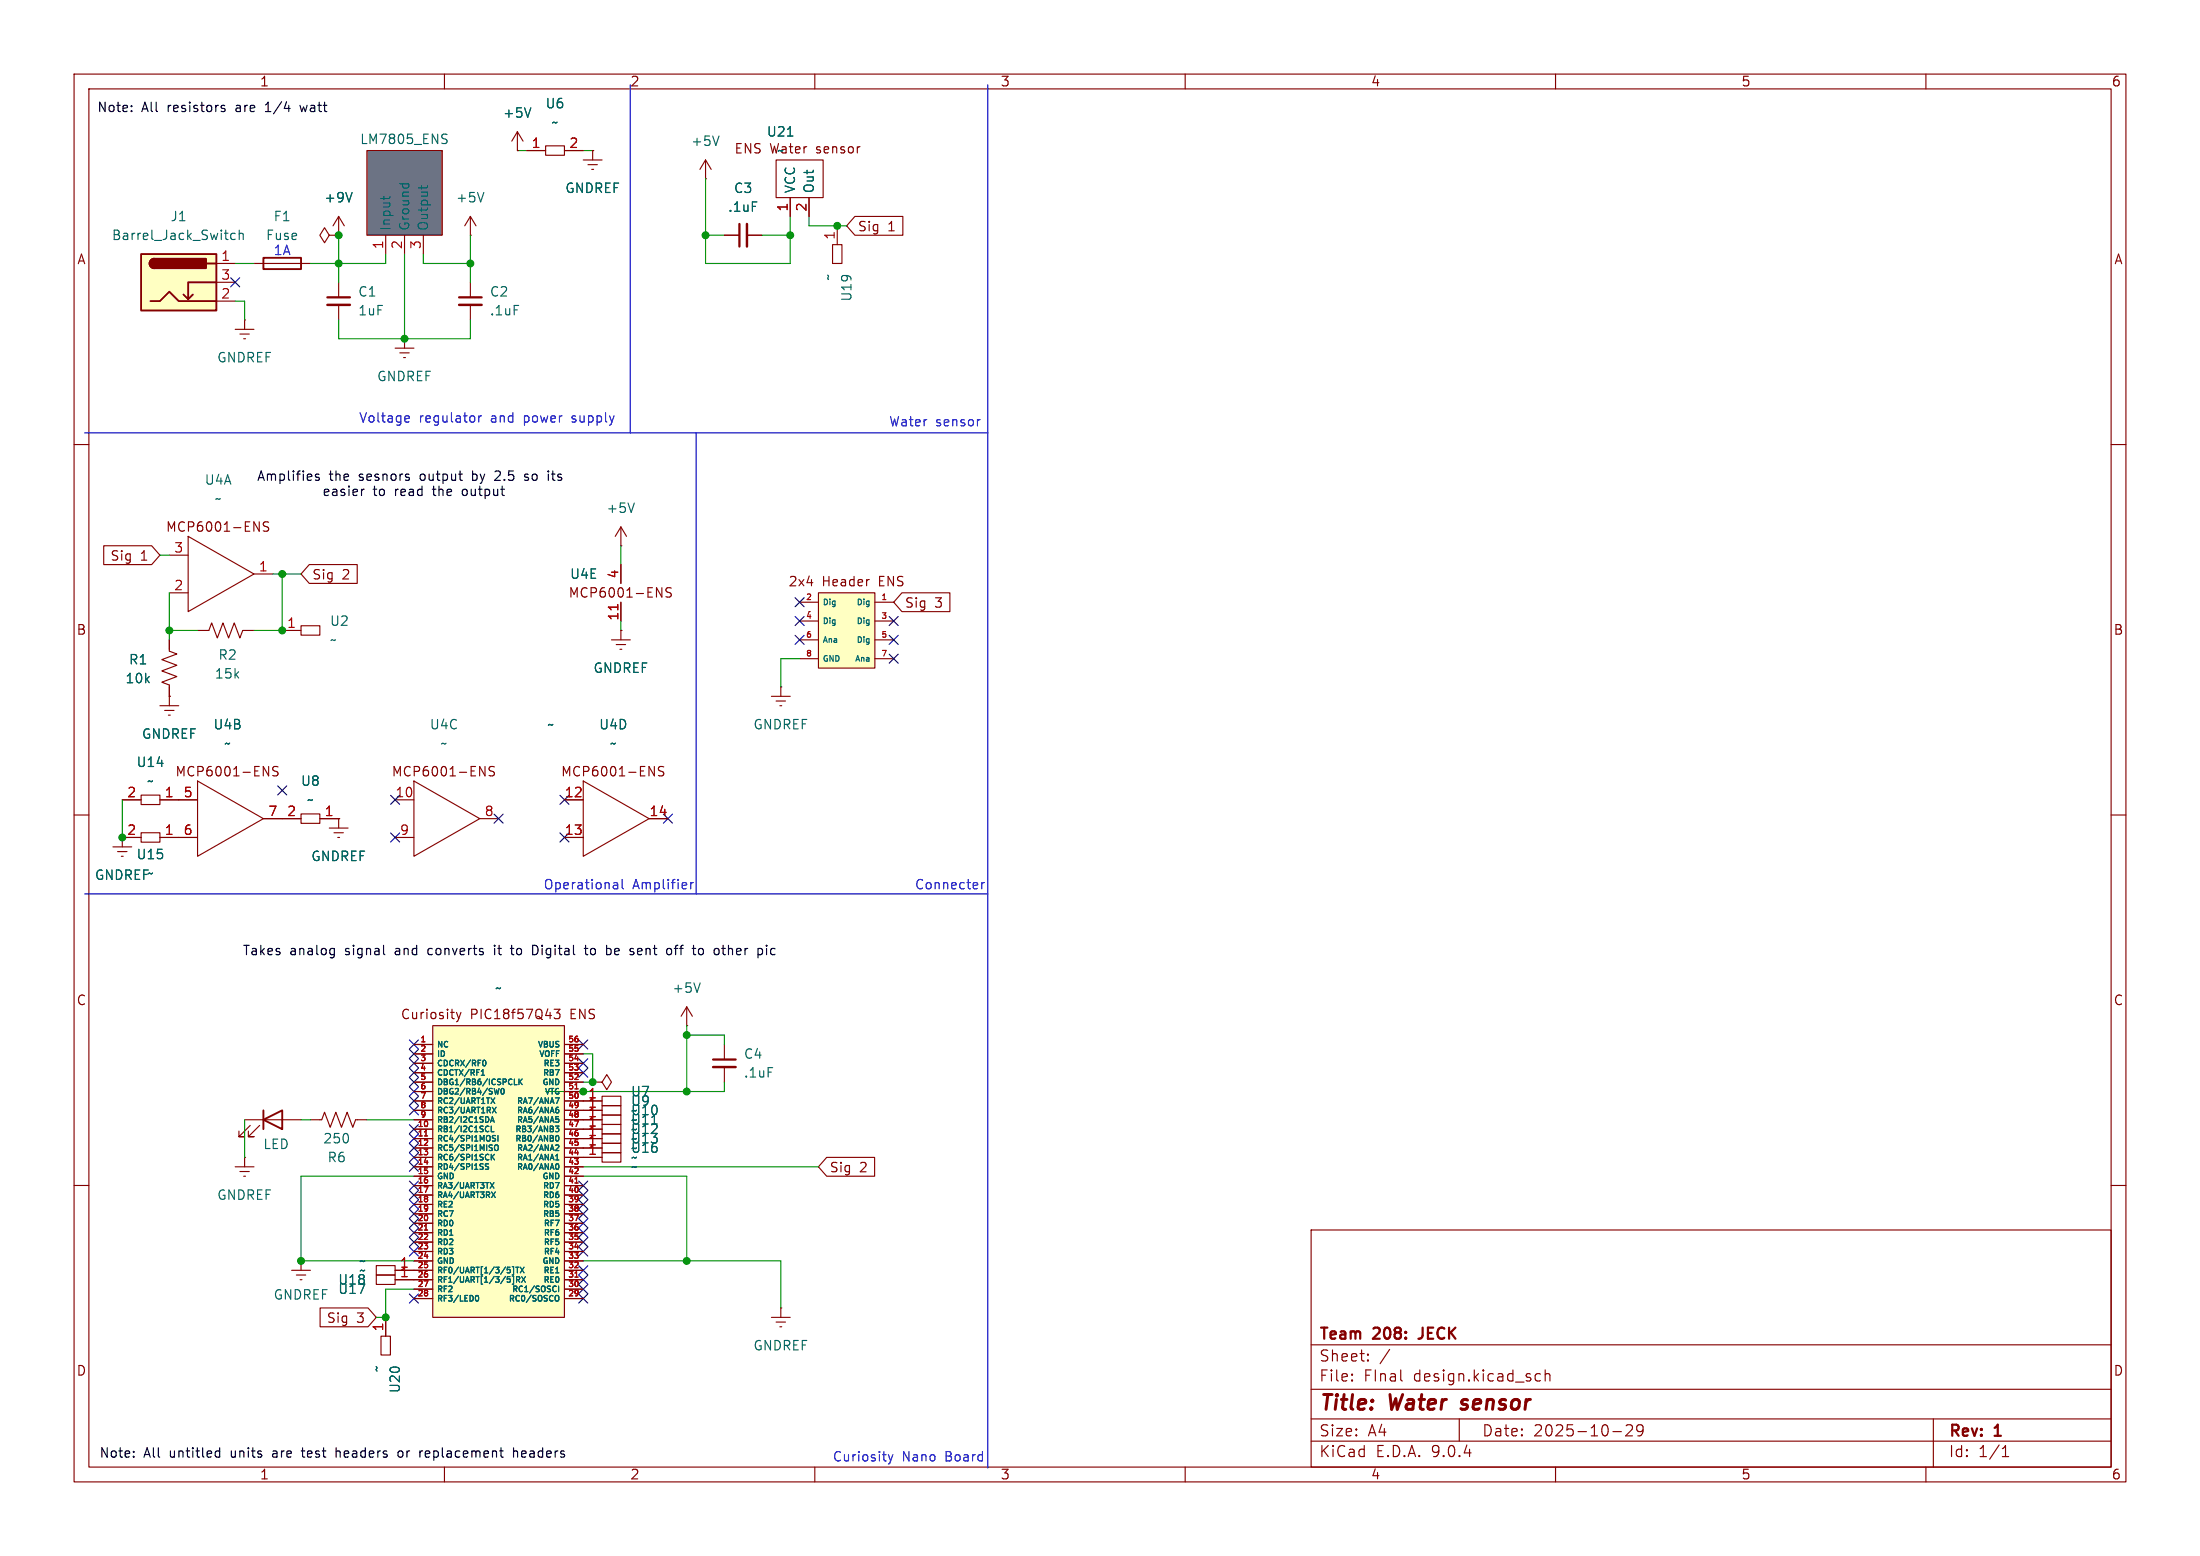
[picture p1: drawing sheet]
<svg xmlns="http://www.w3.org/2000/svg" width="297mm" height="210mm" viewBox="0 0 297 210" stroke-linecap="round" stroke-linejoin="round" font-family="sans-serif">
<g fill="none" stroke="#840000" stroke-width=".15">
<path d="M10 10h277v190h-277zM12 12h273v186h-273zM60 10v2M108.9 19.8l-.2 .1M110 10v2M115.7 19.8v.8M116.1 19.8l-.2 .1-.2 .1M160 10v2M210 10v2M260 10v2M34.3 35.6h7.6M95.2 24.1h.1"/>
<path d="M95.2 21.6l-.7 1.3M95.2 21.6l.8 1.3M95.2 21.6v2.5M97.8 31.8h2M100.8 31.8h2.1M104.8 21.6h6.3v5.1h-6.3zM106.7 26.7v2.5M109.2 26.7v2.5M112.4 33h1.3v2.6h-1.3zM113 30.5v2.5M10 60h2M22.9 74.9h2.5"/>
<path d="M25.4 72.4l8.9 5.1-8.9 5.1zM34.3 70.4l.7 1.3v-1.3M34.3 77.5h2.5M36.3 70.5l-.5-.1-.2 .2v.3l.5 .3 .2 .3-.3 .2-.5-.1M83.8 73.7h.1M83.8 71.1l-.7 1.3M83.8 71.1l.8 1.3M83.8 71.1v2.6M83.8 76.2v2.5M88.6 79.3l.8 1.3v-1.3M90.6 79.4l-.5-.1-.1 .1v.4l.5 .2 .1 .3-.2 .3-.5-.1M285 60h2"/>
<path d="M21.6 95.3h2.5M22.2 95.9h1.3M22.7 96.5h.3M22.9 86.4v1.5l1 .4-2.1 .7 2.1 .8-2.1 .8 2.1 .7-2.1 .8 1.1 .4v2.8M22.9 94h.1M22.9 80h2.5M38.1 85.1h2.5M40.6 84.5h2.6v1.2h-2.6zM82.5 86.4h2.6M83.2 87h1.3M83.7 87.6h.2M83.8 85.1h.1"/>
<path d="M83.8 81.3v2.5M83.8 85.1v1.3M10 110h2M16.5 108h2.5M19 107.3h2.6v1.3h-2.6zM21.6 108h5.1M24.1 113h2.6M26.7 105.4l8.9 5.1-8.9 5.1zM35.5 103.4l.8 1.3v-1.3M35.6 110.5h5M37.5 103.5l-.4-.1-.2 .2v.3l.5 .3 .1 .3-.2 .2h-.5M40.6 109.9h2.6v1.2h-2.6z"/>
<path d="M43.2 110.5h2.5M53.3 108h2.6M53.3 113h2.6M55.9 105.4l8.9 5.1-8.9 5.1zM64.8 103.4l.7 1.3v-1.3M64.8 110.5h2.5M66.7 103.5l-.4-.1-.2 .2v.3l.5 .3 .1 .3-.2 .2h-.5M76.2 108h2.5M76.2 113h2.5M78.7 105.4l8.9 5.1-8.9 5.1zM87.6 103.4l.7 1.3v-1.3M87.6 110.5h2.6"/>
<path d="M89.6 103.5l-.5-.1-.2 .2v.3l.6 .3 .1 .3-.2 .2h-.5M285 110h2M92.7 138.4h.1M92.7 135.9l-.8 1.3M92.7 135.9l.8 1.3M92.7 135.9v2.5M31.7 157.5h2.6M32.4 158.1h1.3M32.9 158.8h.2M33 156.2h.1M33 156.2v1.3M41.9 151.1h1.5l.4-1 .8 2 .7-2 .8 2 .8-2 .7 2 .4-1h1.5"/>
<path d="M97.8 141v2M97.8 144v2.1M10 160h2M104.1 177.8h2.6M104.8 178.4h1.2M105.3 179.1h.2M105.4 176.5h.1M105.4 176.5v1.3M177 166h108v32h-108zM285 160h2M60 198v2M110 198v2"/>
<path d="M160 198v2M177 194.5h108M177 191.5h108M177 187.5h108M177 181.5h108M182.5 186.3h.1l-.1 .1M182.5 186.3v.1M182.5 185.5v.1M182.5 185.5h.1l-.1 .1M184.7 183.6v.1M184.7 183.6h-.1l.1 .1M184.7 182.8v.1"/>
<path d="M184.7 182.8h-.1l.1 .1M187.6 182.1l-1.3 2M197 191.5v3M207.4 186.3l.1 .1 .5-.1M207.4 185.5l.1-.1 .5 .1M208.6 185.5a.37 .37 0 0 1 .6 .1v.8M208.6 184.9v1.5M210 198v2M217.7 193.2h1.2M219.5 192.4l.2-.1 .5 .1a.41 .41 0 0 1 .1 .5l-.8 .9h.9M221.8 192.9l-.3 .3h-.3l-.2-.3v-.3l.1-.2 .4-.1 .2 .1a.99 .99 0 0 1-.3 1.4h-.3M260 198v2"/>
<path d="M261 191.5v6.5M270.3 196.6h.9M270.3 195.5l.4-.4v1.5"/>
</g>
<path d="M197.2 190.1l.2 .1M197.5 189l-.2 .3 .1 .1" fill="none" stroke="#840000" stroke-width=".4"/>
<path d="M99.8 30.2v3.1M96.3 143h3M191.5 180.7h.1" fill="none" stroke="#840000" stroke-width=".3"/>
<path d="M97.1 18.4l-.5 1.2M106.3 18.4h.7M85.6 67.9l-.4 1.3M94.5 132.7l-.4 1.2" fill="none" stroke="#006464" stroke-width=".15"/>
<path d="M100.8 30.2v3.1M96.3 144h3" fill="none" stroke="#840000" stroke-width=".33"/>
<path d="M83.4 81.6v.7" fill="none" stroke="#a90000" stroke-width=".15"/>
<path d="M35.6 34.8h5v1.5h-5z" fill="none" stroke="#840000" stroke-width=".25"/>
<path d="M58.4 138.4h17.8v39.4h-17.8z" fill="#ffffc2"/>
<g fill="none" stroke="#840000" stroke-width=".15">
<path d="M44.4 31.8l-.6-1.1-.6 1.1 .6 1 .6-1h1.3M45.7 31.8h.1M31.7 44.5h2.6M32.4 45.1h1.3M32.9 45.7h.2M33 43.2h.1M33 43.2v1.3M26.7 85.1h1.5l.4-1 .7 2 .8-2 .8 2 .7-2 .8 2 .4-1h1.5M104.1 94h2.6M104.8 94.6h1.2M105.3 95.3h.2M105.4 92.7h.1"/>
<path d="M105.4 92.7v1.3M58.4 138.4h17.8v39.4h-17.8zM61.6 136.6l.3 .9M61.9 137.5l-.1 .3-.2 .1M62.2 136.6l-.3 .9M74.8 136.2h.8l-.4 .5 .3 .1v.6l-.1 .1h-.4l-.2-.1M55.9 141h2.5M55.9 142.2h2.5M55.9 143.5h2.5M55.9 144.8h2.5M55.9 146.1h2.5M55.9 147.3h2.5"/>
<path d="M55.9 148.6h2.5M55.9 149.9h2.5M55.9 151.1h2.5M55.9 152.4h2.5M55.9 153.7h2.5M55.9 154.9h2.5M55.9 156.2h2.5M55.9 157.5h2.5M55.9 158.8h2.5M76.2 141h2.5M76.2 142.2h2.5M76.2 143.5h2.5"/>
<path d="M76.2 144.8h2.5M76.2 146.1h2.5M76.2 147.3h2.5M76.2 148.6h5.1M76.2 149.9h5.1M76.2 151.1h5.1M76.2 152.4h5.1M76.2 153.7h5.1M76.2 154.9h5.1M76.2 156.2h5.1M76.2 157.5h2.5M76.2 158.8h2.5"/>
<path d="M80 146.1h1.3l.6-1.1 .6 1.1-.6 1-.6-1M80 146.1h.1M81.3 151.8h2.5v1.2h-2.5zM81.3 154.3h2.5v1.3h-2.5zM81.3 153h2.5v1.3h-2.5zM81.3 155.6h2.5v1.2h-2.5zM81.3 150.5h2.5v1.3h-2.5zM81.3 149.2h2.5v1.3h-2.5zM81.3 148h2.5v1.2h-2.5zM52.1 177.8v2.5M55.9 160h2.5M55.9 161.3h2.5"/>
<path d="M55.9 162.6h2.5M55.9 163.8h2.5M55.9 165.1h2.5M55.9 166.4h2.5M55.9 167.6h2.5M55.9 168.9h2.5M55.9 170.2h2.5M55.9 171.5h2.5M55.9 172.7h2.5M55.9 174h2.5M55.9 175.3h2.5M76.2 160h2.5"/>
<path d="M76.2 161.3h2.5M76.2 162.6h2.5M76.2 163.8h2.5M76.2 165.1h2.5M76.2 166.4h2.5M76.2 167.6h2.5M76.2 168.9h2.5M76.2 170.2h2.5M76.2 171.5h2.5M76.2 172.7h2.5M76.2 174h2.5M76.2 175.3h2.5"/>
<path d="M51.4 180.3h1.3v2.6h-1.3z"/>
</g>
<g fill="none" stroke="#006464" stroke-width=".15">
<path d="M65 145.1h.4M65.1 144.5l-.1 .1M65.2 144.4v.7M65.3 143.1a.41 .41 0 0 1 .3 .4 .41 .41 0 0 1-.3 .4v-.1M65.5 157.2l.1 .2 .4 .2-.2 .2h-.3M66 152.7h-.2M66.2 159.6l.5 .8M66.2 151.5l.3-.8 .2 .8M66.3 148.2l.5 .7M66.3 151.3h.3M66.3 152v.7h.4M66.3 155.8v.8"/>
<path d="M66.4 156.1l.4 .5M66.5 149.4l.5 .8M66.6 153.6l.2 .1 .1 .2-.1 .1h-.2M66.6 153.3h.3M66.7 159.6l-.5 .8M66.8 155.8l-.5 .4M66.8 148.2l-.5 .7M66.8 154.6l.1-.1a.26 .26 0 0 1 .4 .3v.2a.25 .25 0 0 1-.3 .3 .25 .25 0 0 1-.2-.3zM67 149.4l-.5 .8M67.2 153.3v.7M67.4 146.9l-.2 .8-.2-.6M67.7 147l-.1 .4 .2 .3 .2-.2v-.5"/>
<path d="M69.4 145.6v.8h.4M70.1 145.6v.8M70.2 146l.3 .4M70.5 145.6l-.4 .5M75 152h.4l-.2 .3h.2v.4h-.1h-.3M75 156.6h.4M75 156l.2-.2v.8M75 154.6l.3-.1 .1 .2-.4 .6h.4M75 157.2l.2-.1a.41 .41 0 0 1 .3 .3 .41 .41 0 0 1-.3 .4l-.2-.1M75 149.8l.3-.1 .1 .2v.3l-.4-.1M75 151h.3l.1 .1v.3h-.4M75 150.7h.4"/>
<path d="M75.1 153.3h.1a.41 .41 0 0 1 .3 .3 .41 .41 0 0 1-.3 .4l-.2-.3zM75.4 149.4l-.2 .1-.2 .1M75.5 148.2l-.3 .7M64.2 175.1l.2-.3a.41 .41 0 0 1 .2 .4 .41 .41 0 0 1-.2 .4l-.2-.3M66.4 160.9l.5 .7M66.9 160.9l-.5 .7M68.5 171h.4M68.8 171.3l.1 .2v.1l-.1 .2M68.9 172.7v.3M69.2 171h.1v1h-.1M69.2 172.2h.1v1.1h-.1M69.6 171h.5"/>
<path d="M69.7 172.7h.4v-.3l-.4-.1v.8M69.8 171v.8M69.9 172.7l.3 .4M70.2 171l.5 .8M70.4 172.3l.5 .8M70.7 171l-.5 .8M70.9 172.3l-.5 .8M75 171.8h.4M75 174.9l.1-.1a.26 .26 0 0 1 .3 .3v.3a.25 .25 0 0 1-.1 .2 .25 .25 0 0 1-.3 0M75.1 174.3h-.2M75.4 173.6v.7"/>
</g>
<path d="M57.3 153.3h.4M77.6 147h.5M77.6 159.7h.5M57.3 166h.4M77.6 172.4h.5" fill="none" stroke="#a90000" stroke-width=".15"/>
<path d="M110.5 80h7.6v10.2h-7.6z" fill="#ffffc2"/>
<g fill="none" stroke="#840000" stroke-width=".15">
<path d="M69.8 17.8l-.7 1.3M69.8 17.8l.8 1.3M69.8 17.8v2.5M73.7 19.7h2.5v1.3h-2.5zM45.7 38.1v2M63.5 31.8h.1M63.5 29.2v2.6M63.5 38.1v2M63.5 29.2l-.8 1.3M63.5 29.2l.8 1.3M69.8 20.3h.1M71.1 20.3h2.6"/>
<path d="M76.2 20.3h2.5M78.7 21.6h2.6M79.4 22.2h1.2M79.9 22.9h.2M80 20.3h.1M80 20.3v1.3M45.7 41.1v2.1M53.3 47h2.6M54 47.6h1.2M54.5 48.3h.2M54.6 45.7h.1M54.6 45.7v1.3"/>
<path d="M63.5 41.1v2.1M109.3 77.7l-.4 .9h.8M109.6 78.2v.9M117 78.2v.9M117.4 78.2l-.3 .1-.1 .2M107.9 81.3h2.6M107.9 83.8h2.6M107.9 86.4h2.6M107.9 88.9h2.6M110.5 80h7.6v10.2h-7.6zM118.1 81.3h2.5M118.1 83.8h2.5"/>
<path d="M118.1 86.4h2.5M118.1 88.9h2.5"/>
</g>
<path d="M71.7 14.5l-.5 1.3M65.3 26l-.4 1.2" fill="none" stroke="#006464" stroke-width=".15"/>
<path d="M44.2 40.1h3M62 40.1h3" fill="none" stroke="#840000" stroke-width=".3"/>
<path d="M44.2 41.1h3M62 41.1h3" fill="none" stroke="#840000" stroke-width=".33"/>
<path d="M49.5 20.3h10.2v11.5h-10.2z" fill="#6c7384"/>
<path d="M45.7 31.8h.1M45.7 29.2l-.7 1.3M45.7 29.2l.8 1.3M45.7 29.2v2.6M49.5 20.3h10.2v11.5h-10.2zM52.1 31.8v2.5M54.6 31.8v2.5M57.1 31.8v2.5" fill="none" stroke="#840000" stroke-width=".15"/>
<path d="M59.9 18.7l.3 .1 .2 .3-.3 .3h-.3M59.9 18.1l.5 .1M47.5 26l-.4 1.2M51.8 26.5v.5M52.6 26.5v.2M53.9 24.8h1.3M54.4 24.8l-.1 .1M55.1 24.8l.1 .1M56.9 25v.5M57.7 25v.3h-.2h-1" fill="none" stroke="#006464" stroke-width=".15"/>
<path d="M19 34.3h10.2v7.6h-10.2z" fill="#ffffc2"/>
<path d="M19 34.3h10.2v7.6h-10.2zM20.8 34.9a.64 .64 0 0 0-.6 .7 .64 .64 0 0 0 .6 .6M26 39.8l-.6 .6M27.9 35.6h1.3M29.2 38.1h-3.8v2.3l-.6-.6M20.3 40.6h1.3l1.3-1.2 1.2 1.2h5.1M35.6 151.1l2.5-1.2v2.5zM35.6 149.9v2.5" fill="none" stroke="#840000" stroke-width=".25"/>
<g fill="#840000" stroke="#840000" stroke-width=".25">
<path d="M20.4 35.1l.4-.2v1.3a.63 .63 0 0 1-.6-.4 .63 .63 0 0 1 .2-.7z"/>
<path d="M20.8 34.9h7v1.3h-7z"/>
</g>
<g fill="none" stroke="#840000" stroke-width=".15">
<path d="M29.2 35.6h2.5M29.2 38.1h2.5M45.7 31.8h.1M69.8 20.3h.1M71.1 20.3h2.6M76.2 20.3h2.5M80 20.3h.1M97.8 31.8h2M100.8 31.8h2.1M106.7 26.7v2.5M109.2 26.7v2.5M115.4 29.2h6.5v2.6h-6.5l-1.1-1.3z"/>
<path d="M29.2 40.6h2.5M14 73.7h6.5l1.1 1.2-1.1 1.3h-6.5zM41.8 76.2h6.4v2.5h-6.4l-1.2-1.2zM83.8 76.2v2.5M22.9 94h.1M22.9 86.4v1.2M22.9 92.7v1.3M83.8 85.1h.1M83.8 81.3v2.5M121.8 80h6.4v2.6h-6.4l-1.2-1.3zM15.2 114.3h2.6M15.9 114.9h1.2"/>
<path d="M16.4 115.6h.2M16.5 108h2.5M19 112.4h2.6v1.3h-2.6zM19 113h-2.5v1.3M21.6 113h5.1M21.6 108h5.1M35.6 110.5h5M43.2 110.5h2.5M44.4 111.8h2.6M45.1 112.4h1.3M45.6 113h.2M45.7 110.5h.1"/>
<path d="M45.7 110.5v1.3M76.2 113h2.5M76.2 108h2.5M87.6 110.5h2.6M33 151.1h7.6M33.8 151.9l-1.5 1.5h.7h-.7v-.7M35.1 151.9l-1.6 1.5h.8h-.8v-.7M55.9 151.1h2.5M55.9 152.4h2.5M55.9 154.9h2.5M55.9 153.7h2.5M55.9 156.2h2.5"/>
<path d="M55.9 149.9h2.5M55.9 148.6h2.5M55.9 141h2.5M55.9 142.2h2.5M55.9 143.5h2.5M55.9 144.8h2.5M55.9 146.1h2.5M55.9 147.3h2.5M55.9 157.5h2.5M55.9 158.8h2.5M76.2 151.1h5.1M76.2 152.4h5.1"/>
<path d="M76.2 154.9h5.1M76.2 153.7h5.1M76.2 156.2h5.1M76.2 149.9h5.1M76.2 148.6h5.1M76.2 141h2.5M76.2 142.2h2.5M76.2 143.5h2.5M76.2 144.8h2.5M76.2 146.1h2.5M76.2 147.3h2.5M76.2 157.5h2.5"/>
<path d="M76.2 158.8h2.5M80 146.1h.1M111.6 156.2h6.5v2.6h-6.5l-1.1-1.3zM39.4 171.5h2.5M40 172.1h1.3M40.5 172.7h.3M40.6 170.2h.1M40.6 170.2v1.3M43.2 176.5h6.5l1.1 1.3-1.1 1.3h-6.5zM50.8 172.1h2.5v1.3h-2.5zM50.8 170.8h2.5v1.3h-2.5zM52.1 177.8v2.5"/>
<path d="M53.3 172.7h5.1M53.3 171.5h5.1M55.9 160h2.5M55.9 161.3h2.5M55.9 162.6h2.5M55.9 163.8h2.5M55.9 165.1h2.5M55.9 166.4h2.5M55.9 167.6h2.5M55.9 168.9h2.5M55.9 170.2h2.5M55.9 174h2.5"/>
<path d="M55.9 175.3h2.5M76.2 172.7h2.5M76.2 171.5h2.5M76.2 160h2.5M76.2 161.3h2.5M76.2 162.6h2.5M76.2 163.8h2.5M76.2 165.1h2.5M76.2 166.4h2.5M76.2 167.6h2.5M76.2 168.9h2.5M76.2 170.2h2.5"/>
<path d="M76.2 174h2.5M76.2 175.3h2.5"/>
</g>
<g fill="none" stroke="#006464" stroke-width=".15">
<path d="M71.7 14.5l-.5 1.3M106.3 18.4h.7M31.7 31.5h-.3l-.3 .2v.4l.2 .2h.4M32.3 31.6l.2-.1h.3v.8M32.3 31.1v1.2M47.5 26l-.4 1.2M65 145.1h.4M65.1 144.5l-.1 .1M65.2 144.4v.7M65.3 143.1a.41 .41 0 0 1 .3 .4 .41 .41 0 0 1-.3 .4v-.1M65.5 157.2l.1 .2 .4 .2-.2 .2h-.3M66 152.7h-.2"/>
<path d="M66.2 159.6l.5 .8M66.2 151.5l.3-.8 .2 .8M66.3 148.2l.5 .7M66.3 151.3h.3M66.3 152v.7h.4M66.3 155.8v.8M66.4 156.1l.4 .5M66.5 149.4l.5 .8M66.6 153.6l.2 .1 .1 .2-.1 .1h-.2M66.6 153.3h.3M66.7 159.6l-.5 .8M66.8 155.8l-.5 .4"/>
<path d="M66.8 148.2l-.5 .7M66.8 154.6l.1-.1a.26 .26 0 0 1 .4 .3v.2a.25 .25 0 0 1-.3 .3 .25 .25 0 0 1-.2-.3zM67 149.4l-.5 .8M67.2 153.3v.7M67.4 146.9l-.2 .8-.2-.6M67.7 147l-.1 .4 .2 .3 .2-.2v-.5M69.4 145.6v.8h.4M70.1 145.6v.8M70.2 146l.3 .4M70.5 145.6l-.4 .5M75 152h.4l-.2 .3h.2v.4h-.1h-.3M75 156.6h.4"/>
<path d="M75 156l.2-.2v.8M75 154.6l.3-.1 .1 .2-.4 .6h.4M75 157.2l.2-.1a.41 .41 0 0 1 .3 .3 .41 .41 0 0 1-.3 .4l-.2-.1M75 149.8l.3-.1 .1 .2v.3l-.4-.1M75 151h.3l.1 .1v.3h-.4M75 150.7h.4M75.1 153.3h.1a.41 .41 0 0 1 .3 .3 .41 .41 0 0 1-.3 .4l-.2-.3zM75.4 149.4l-.2 .1-.2 .1M75.5 148.2l-.3 .7M64.2 175.1l.2-.3a.41 .41 0 0 1 .2 .4 .41 .41 0 0 1-.2 .4l-.2-.3M66.4 160.9l.5 .7M66.9 160.9l-.5 .7"/>
<path d="M68.5 171h.4M68.8 171.3l.1 .2v.1l-.1 .2M68.9 172.7v.3M69.2 171h.1v1h-.1M69.2 172.2h.1v1.1h-.1M69.6 171h.5M69.7 172.7h.4v-.3l-.4-.1v.8M69.8 171v.8M69.9 172.7l.3 .4M70.2 171l.5 .8M70.4 172.3l.5 .8M70.7 171l-.5 .8"/>
<path d="M70.9 172.3l-.5 .8M75 171.8h.4M75 174.9l.1-.1a.26 .26 0 0 1 .3 .3v.3a.25 .25 0 0 1-.1 .2 .25 .25 0 0 1-.3 0M75.1 174.3h-.2M75.4 173.6v.7"/>
</g>
<g fill="none" stroke="#0000c2" stroke-width=".15">
<path d="M85.1 11.4v47M133.3 11.4v186.7M11.4 58.4h121.9M54.8 56.1l.4 .1 .1 .2-.6 .1M55.2 56.9l-.4 .1M64.6 56.1v.9M65 56.1l-.2 .1-.2 .2M94 58.4v62.3M132.2 56.6h.1M82.8 119.2h.5l.1 .8M82.8 119.9h.6M83.4 119.4l-.6 .1"/>
<path d="M84 118.7v1.1l.2 .2M93.2 119.1v.9M93.6 119.1l-.2 .1-.2 .2M132.5 119.1v.9M132.9 119.1l-.2 .1-.2 .2M11.4 120.7h121.9M119.9 196.3l.3 .9M120.2 197.2l-.1 .3-.2 .1M120.5 196.3l-.3 .9"/>
</g>
<g fill="none" stroke="#009600" stroke-width=".15">
<path d="M31.7 35.6h2.6M45.7 31.8v6.3M52.1 34.3v1.3h-10.2M54.6 34.3v11.4M57.1 34.3v1.3h6.4M63.5 31.8v6.3M69.8 20.3h1.3M78.7 20.3h1.3M95.2 24.1v11.5h11.5v-6.4M95.2 31.8h2.6M102.9 31.8h3.8M109.2 29.2v1.3h5.1"/>
<path d="M31.7 40.6h1.3v2.6M45.7 43.2v2.5h17.8v-2.5M21.6 74.9h1.3M36.8 77.5h3.8M38.1 77.5v7.6h-3.8M83.8 73.7v2.5M22.9 80v6.4M22.9 85.1h3.8M83.8 83.8v1.3M107.9 88.9h-2.5v3.8M16.5 108v5M92.7 139.7h5.1v1.3"/>
<path d="M92.7 138.4v8.9M33 151.1v5.1M40.6 151.1h1.3M49.5 151.1h6.4M55.9 158.8h-15.3v11.4h15.3M78.7 158.8h14v11.4M78.7 157.5h31.8M78.7 142.2h1.3v3.9h-1.3M97.8 146.1v1.2h-24.1M55.9 174h-3.8v3.8h-1.3M78.7 170.2h26.7v6.3"/>
</g>
<g fill="none" stroke="#000084" stroke-width=".15">
<path d="M31.1 37.5l1.3 1.2M32.4 37.5l-1.3 1.2M107.3 80.7l1.3 1.2M107.3 83.2l1.3 1.2M107.3 85.8l1.3 1.2M108.6 80.7l-1.3 1.2M108.6 83.2l-1.3 1.2M108.6 85.8l-1.3 1.2M120 85.8l1.3 1.2M120 88.3l1.3 1.2M120 83.2l1.3 1.2M121.3 85.8l-1.3 1.2"/>
<path d="M121.3 88.3l-1.3 1.2M121.3 83.2l-1.3 1.2M37.5 106.1l1.2 1.2M38.7 106.1l-1.2 1.2M52.7 112.4l1.2 1.2M52.7 107.3l1.2 1.3M53.9 112.4l-1.2 1.2M53.9 107.3l-1.2 1.3M66.7 109.9l1.2 1.2M67.9 109.9l-1.2 1.2M75.6 107.3l1.2 1.3M75.6 112.4l1.2 1.2"/>
<path d="M76.8 107.3l-1.2 1.3M76.8 112.4l-1.2 1.2M89.6 109.9l1.2 1.2M90.8 109.9l-1.2 1.2M55.3 153.1l1.2 1.2M55.3 154.3l1.2 1.2M55.3 146.7l1.2 1.2M55.3 159.4l1.2 1.2M55.3 141.6l1.2 1.2M55.3 151.8l1.2 1.2M55.3 156.9l1.2 1.2M55.3 155.6l1.2 1.2"/>
<path d="M55.3 148l1.2 1.2M55.3 144.2l1.2 1.2M55.3 142.9l1.2 1.2M55.3 145.4l1.2 1.3M55.3 140.4l1.2 1.2M55.3 149.3l1.2 1.2M56.5 153.1l-1.2 1.2M56.5 154.3l-1.2 1.2M56.5 146.7l-1.2 1.2M56.5 144.2l-1.2 1.2M56.5 159.4l-1.2 1.2M56.5 141.6l-1.2 1.2"/>
<path d="M56.5 151.8l-1.2 1.2M56.5 156.9l-1.2 1.2M56.5 155.6l-1.2 1.2M56.5 148l-1.2 1.2M56.5 142.9l-1.2 1.2M56.5 145.4l-1.2 1.3M56.5 140.4l-1.2 1.2M56.5 149.3l-1.2 1.2M78.1 144.2l1.2 1.2M78.1 159.4l1.2 1.2M78.1 140.4l1.2 1.2M78.1 142.9l1.2 1.2"/>
<path d="M79.3 140.4l-1.2 1.2M79.3 142.9l-1.2 1.2M79.3 144.2l-1.2 1.2M79.3 159.4l-1.2 1.2M55.3 168.3l1.2 1.2M55.3 162l1.2 1.2M55.3 174.7l1.2 1.2M55.3 163.2l1.2 1.2M55.3 165.8l1.2 1.2M55.3 164.5l1.2 1.2M55.3 167l1.2 1.2M55.3 160.7l1.2 1.2"/>
<path d="M56.5 168.3l-1.2 1.2M56.5 162l-1.2 1.2M56.5 174.7l-1.2 1.2M56.5 163.2l-1.2 1.2M56.5 165.8l-1.2 1.2M56.5 164.5l-1.2 1.2M56.5 167l-1.2 1.2M56.5 160.7l-1.2 1.2M78.1 172.1l1.2 1.2M78.1 163.2l1.2 1.2M78.1 167l1.2 1.2M78.1 174.7l1.2 1.2"/>
<path d="M78.1 173.4l1.2 1.2M78.1 168.3l1.2 1.2M78.1 164.5l1.2 1.2M78.1 165.8l1.2 1.2M78.1 170.8l1.2 1.3M78.1 162l1.2 1.2M78.1 160.7l1.2 1.2M79.3 172.1l-1.2 1.2M79.3 163.2l-1.2 1.2M79.3 167l-1.2 1.2M79.3 174.7l-1.2 1.2M79.3 173.4l-1.2 1.2"/>
<path d="M79.3 168.3l-1.2 1.2M79.3 164.5l-1.2 1.2M79.3 165.8l-1.2 1.2M79.3 170.8l-1.2 1.3M79.3 162l-1.2 1.2M79.3 160.7l-1.2 1.2"/>
</g>
<g fill="none" stroke="#000" stroke-width=".15">
<path d="M17.8 14.9v.2M17.8 14.3v.1M29.9 14.6l.4 .1 .1 .2-.2 .2-.3-.1M29.9 14.3h.4M35.8 15.1h.8M36 14.1l-.2 .1M40.5 14.2l.2 .9M43.1 64h-.3l-.2 .2v.1l.5 .2v.3h-.5M49.2 66l-.3 .2M67 63.6l-.2 .1M67.5 64.1l-.7 .7h.8M70.8 64.8h.4"/>
<path d="M71.2 64h-.3l-.1 .2 .1 .1 .3 .1M74.4 64h.5M44.8 128l.3 .1M45.1 128v1l-.2 .3M45.1 128.8l-.3 .1M51.8 128.7l.2 .2M66.8 127.6v.1M66.8 128v.9M68.9 128h.5M69.1 127.6v1.1v.1l.3 .1M71.9 127.6h.3l.3 .2M72.5 128.7l-.3 .2h-.3"/>
<path d="M78.9 128h.5M79.1 127.6v1.1v.1l.3 .1M82.3 128l.2 .2v.4l-.2 .3M86.3 128l-.2 .2v.5l.2 .2M86.7 128.3l-.6 .1M90.6 128.1v.6M91 128h.5M91.4 127.6l-.2 .2v1.1M94.4 128.1l.3-.1 .3 .2v.4l-.2 .2h-.4M97.4 128h.5M97.7 128.8l.2 .1M103.5 127.6v.1"/>
<path d="M103.5 128v.9M104.3 128l-.3 .2v.4l.3 .3M18 196.6v.1M18 195.9v.1M29.2 196.6h.5M29.2 195.9h.5M29.7 195.4v1.3M40.7 195.8h.4M40.8 195.4l.1 1.2M45.4 195.4v1.3M45.7 195.8l-.3 .1M54.3 195.9l-.3-.1-.3 .3 .1 .5 .2 .1 .3-.1"/>
<path d="M56.9 195.8h.2M57.5 195.9v.7M58 196.1l-.6 .1M69.3 195.9l.2-.1 .3 .1 .1 .8M69.3 195.4v1.3"/>
</g>
<path d="M83.4 81.6v.7M57.3 153.3h.4M77.6 147h.5M77.6 159.7h.5M57.3 166h.4M77.6 172.4h.5" fill="none" stroke="#a90000" stroke-width=".15"/>
<g fill="#009600" stroke="#009600" stroke-width=".15">
<circle cx="92.7" cy="170.2" r=".46"/>
<circle cx="92.7" cy="147.3" r=".46"/>
<circle cx="92.7" cy="139.7" r=".46"/>
<circle cx="16.5" cy="113" r=".46"/>
<circle cx="54.6" cy="45.7" r=".46"/>
<circle cx="22.9" cy="85.1" r=".46"/>
<circle cx="38.1" cy="77.5" r=".46"/>
<circle cx="38.1" cy="85.1" r=".46"/>
<circle cx="80" cy="146.1" r=".46"/>
<circle cx="78.7" cy="147.3" r=".46"/>
<circle cx="45.7" cy="31.8" r=".46"/>
<circle cx="63.5" cy="35.6" r=".46"/>
<circle cx="45.7" cy="35.6" r=".46"/>
<circle cx="40.6" cy="170.2" r=".46"/>
<circle cx="52.1" cy="177.8" r=".46"/>
<circle cx="95.2" cy="31.8" r=".46"/>
<circle cx="113" cy="30.5" r=".46"/>
<circle cx="106.7" cy="31.8" r=".46"/>
</g>
<g font-size="2.8" fill="#840000">
<text x="178" y="190.9">Title:</text>
<text x="187.7" y="190.9">Water</text>
<text x="198.2" y="190.9">sensor</text>
</g>
<g font-size="2.1" fill="#840000">
<text x="178" y="184">Sheet:</text>
<text x="178" y="181.2">Team</text>
<text x="185.5" y="181.2">208:</text>
<text x="192.3" y="181.2">JECK</text>
<text x="178" y="186.7">File:</text>
<text x="184.1" y="186.7">FInal</text>
<text x="190.9" y="186.7">design.kicad_sch</text>
<text x="178" y="196.9">KiCad</text>
<text x="178" y="194.1">Size:</text>
<text x="184.7" y="194.1">A4</text>
<text x="185.7" y="196.9">E.D.A.</text>
<text x="193.3" y="196.9">9.0.4</text>
<text x="200" y="194.1">Date:</text>
<text x="207" y="194.1">2025-10-29</text>
<text x="263" y="194.3">Rev:</text>
<text x="263" y="196.9">Id:</text>
<text x="267.1" y="196.9">1/1</text>
<text x="269.4" y="194.3">1</text>
</g>
<g font-size="1.8" fill="#840000">
<text x="35" y="11.9">1</text>
<text x="85" y="11.9">2</text>
<text x="135" y="11.9">3</text>
<text x="185" y="11.9">4</text>
<text x="235" y="11.9">5</text>
<text x="285" y="11.9">6</text>
<text x="98.5" y="20.9">ENS Water</text>
<text x="109.8" y="20.9">sensor</text>
<text x="10.3" y="35.9">A</text>
<text x="115.7" y="31.4">Sig</text>
<text x="119.9" y="31.4">1</text>
<text x="285.3" y="35.9">A</text>
<text x="21.8" y="72">MCP6001-ENS</text>
<text x="14.8" y="75.9">Sig</text>
<text x="19" y="75.9">1</text>
<text x="42.1" y="78.4">Sig</text>
<text x="46.2" y="78.4">2</text>
<text x="76.1" y="80.9">MCP6001-ENS</text>
<text x="105.8" y="79.3">2x4</text>
<text x="110.4" y="79.3">Header</text>
<text x="118.2" y="79.3">ENS</text>
<text x="122.1" y="82.2">Sig</text>
<text x="126.2" y="82.2">3</text>
<text x="10.3" y="85.9">B</text>
<text x="285.3" y="85.9">B</text>
<text x="23" y="105">MCP6001-ENS</text>
<text x="52.3" y="105">MCP6001-ENS</text>
<text x="75.1" y="105">MCP6001-ENS</text>
<text x="10.3" y="135.9">C</text>
<text x="54" y="137.8">Curiosity</text>
<text x="63.5" y="137.8">PIC18f57Q43</text>
<text x="77.1" y="137.8">ENS</text>
<text x="285.3" y="135.9">C</text>
<text x="111.9" y="158.4">Sig</text>
<text x="116.1" y="158.4">2</text>
<text x="44" y="178.8">Sig</text>
<text x="48.2" y="178.8">3</text>
<text x="10.3" y="185.9">D</text>
<text x="285.3" y="185.9">D</text>
<text x="35" y="199.9">1</text>
<text x="85" y="199.9">2</text>
<text x="135" y="199.9">3</text>
<text x="185" y="199.9">4</text>
<text x="235" y="199.9">5</text>
<text x="285" y="199.9">6</text>
</g>
<g font-size="1.8">
<text x="13.1" y="15.3">Note:</text>
<text x="19.1" y="15.3">All</text>
<text x="22.7" y="15.3">resistors</text>
<text x="32.1" y="15.3">are</text>
<text x="36.3" y="15.3">1/4</text>
<text x="41.2" y="15.3">watt</text>
<text x="34.6" y="65.1">Amplifies</text>
<text x="44.4" y="65.1">the</text>
<text x="48.6" y="65.1">sesnors</text>
<text x="57" y="65.1">output</text>
<text x="64.2" y="65.1">by</text>
<text x="67.5" y="65.1">2.5</text>
<text x="71.7" y="65.1">so</text>
<text x="75" y="65.1">its</text>
<text x="43.4" y="67.2">easier</text>
<text x="50.4" y="67.2">to</text>
<text x="53.4" y="67.2">read</text>
<text x="58.7" y="67.2">the</text>
<text x="62.9" y="67.2">output</text>
<text x="32.7" y="129.1">Takes</text>
<text x="39.1" y="129.1">analog</text>
<text x="46.7" y="129.1">signal</text>
<text x="53.6" y="129.1">and</text>
<text x="58.2" y="129.1">converts</text>
<text x="67.4" y="129.1">it</text>
<text x="69.9" y="129.1">to</text>
<text x="72.9" y="129.1">Digital</text>
<text x="80.3" y="129.1">to</text>
<text x="83.3" y="129.1">be</text>
<text x="86.7" y="129.1">sent</text>
<text x="91.9" y="129.1">off</text>
<text x="95.7" y="129.1">to</text>
<text x="98.7" y="129.1">other</text>
<text x="104.8" y="129.1">pic</text>
<text x="13.3" y="197">Note:</text>
<text x="19.4" y="197">All</text>
<text x="23" y="197">untitled</text>
<text x="31.4" y="197">units</text>
<text x="37.3" y="197">are</text>
<text x="41.5" y="197">test</text>
<text x="46.2" y="197">headers</text>
<text x="54.8" y="197">or</text>
<text x="57.9" y="197">replacement</text>
<text x="70.8" y="197">headers</text>
</g>
<g font-size="1.8" fill="#006464">
<text x="67.8" y="16.1">+5V</text>
<text x="73.6" y="14.8">U6</text>
<text x="74.4" y="17.4">~</text>
<text x="48.5" y="19.7">LM7805_ENS</text>
<text x="93.2" y="19.9">+5V</text>
<text x="103.4" y="18.6">U21</text>
<text x="104.9" y="21.2">~</text>
<text x="43.7" y="27.5">+9V</text>
<text x="61.5" y="27.5">+5V</text>
<text x="76.2" y="26.3">GNDREF</text>
<text x="98.2" y="28.8">.1uF</text>
<text x="99" y="26.3">C3</text>
<text x="107.5" y="26.2" transform="rotate(-90 107.5 26.2)">VCC</text>
<text x="110.1" y="26.2" transform="rotate(-90 110.1 26.2)">Out</text>
<text x="15" y="32.6">Barrel_Jack_Switch</text>
<text x="22.9" y="30.1">J1</text>
<text x="35.8" y="32.6">Fuse</text>
<text x="36.8" y="30.1">F1</text>
<text x="52.9" y="31.2" transform="rotate(-90 52.9 31.2)">Input</text>
<text x="55.5" y="31.2" transform="rotate(-90 55.5 31.2)">Ground</text>
<text x="58" y="31.2" transform="rotate(-90 58 31.2)">Output</text>
<text x="48.3" y="40.2">C1</text>
<text x="66" y="40.2">C2</text>
<text x="112.6" y="37.9" transform="rotate(-90 112.6 37.9)">~</text>
<text x="115.2" y="40.8" transform="rotate(-90 115.2 40.8)">U19</text>
<text x="48.3" y="42.8">1uF</text>
<text x="66" y="42.8">.1uF</text>
<text x="29.2" y="49.1">GNDREF</text>
<text x="50.8" y="51.7">GNDREF</text>
<text x="27.5" y="65.6">U4A</text>
<text x="28.9" y="68.2">~</text>
<text x="81.8" y="69.4">+5V</text>
<text x="76.9" y="78.3">U4E</text>
<text x="17.3" y="89.9">R1</text>
<text x="29.4" y="89.3">R2</text>
<text x="44.5" y="87.2">~</text>
<text x="44.5" y="84.7">U2</text>
<text x="16.8" y="92.4">10k</text>
<text x="28.9" y="91.8">15k</text>
<text x="80" y="91">GNDREF</text>
<text x="19.1" y="99.9">GNDREF</text>
<text x="28.7" y="98.7">U4B</text>
<text x="30.2" y="101.2">~</text>
<text x="57.9" y="98.7">U4C</text>
<text x="59.4" y="101.2">~</text>
<text x="73.8" y="98.7">~</text>
<text x="80.8" y="98.7">U4D</text>
<text x="82.2" y="101.2">~</text>
<text x="101.6" y="98.7">GNDREF</text>
<text x="18.3" y="103.7">U14</text>
<text x="19.8" y="106.3">~</text>
<text x="40.5" y="106.3">U8</text>
<text x="41.4" y="108.8">~</text>
<text x="12.7" y="119">GNDREF~</text>
<text x="18.3" y="116.2">U15</text>
<text x="41.9" y="116.4">GNDREF</text>
<text x="66.8" y="134.2">~</text>
<text x="90.7" y="134.2">+5V</text>
<text x="100.3" y="143.1">C4</text>
<text x="85.1" y="149.5">U9</text>
<text x="85.1" y="148.2">U7</text>
<text x="100.3" y="145.6">.1uF</text>
<text x="35.5" y="155.3">LED</text>
<text x="43.6" y="154.5">250</text>
<text x="85.1" y="152">U11</text>
<text x="85.1" y="154.5">~</text>
<text x="85.1" y="154.5">U13</text>
<text x="85.1" y="153.3">U12</text>
<text x="85.1" y="155.8">~</text>
<text x="85.1" y="155.8">U16</text>
<text x="85.1" y="150.7">U10</text>
<text x="85.1" y="153.3">~</text>
<text x="85.1" y="152">~</text>
<text x="85.1" y="150.7">~</text>
<text x="44.1" y="157.1">R6</text>
<text x="85.1" y="157.1">~</text>
<text x="85.1" y="158.3">~</text>
<text x="29.2" y="162.2">GNDREF</text>
<text x="45.6" y="173.6">U18</text>
<text x="48.4" y="172.3">~</text>
<text x="48.4" y="171">~</text>
<text x="36.8" y="175.6">GNDREF</text>
<text x="45.6" y="174.9">U17</text>
<text x="51.7" y="185.3" transform="rotate(-90 51.7 185.3)">~</text>
<text x="101.6" y="182.5">GNDREF</text>
<text x="54.2" y="188.1" transform="rotate(-90 54.2 188.1)">U20</text>
</g>
<g font-size="1.8" fill="#a90000">
<text x="71.7" y="20.1">1</text>
<text x="76.8" y="20.1">2</text>
<text x="106.4" y="28.6" transform="rotate(-90 106.4 28.6)">1</text>
<text x="109" y="28.6" transform="rotate(-90 109 28.6)">2</text>
<text x="29.8" y="35.3">1</text>
<text x="51.8" y="33.7" transform="rotate(-90 51.8 33.7)">1</text>
<text x="54.4" y="33.7" transform="rotate(-90 54.4 33.7)">2</text>
<text x="56.9" y="33.7" transform="rotate(-90 56.9 33.7)">3</text>
<text x="112.8" y="32.5" transform="rotate(-90 112.8 32.5)">1</text>
<text x="29.8" y="37.8">3</text>
<text x="29.8" y="40.4">2</text>
<text x="23.4" y="74.7">3</text>
<text x="34.9" y="77.2">1</text>
<text x="23.4" y="79.8">2</text>
<text x="83.6" y="83.9" transform="rotate(-90 83.6 83.9)">11</text>
<text x="83.6" y="78.2" transform="rotate(-90 83.6 78.2)">4</text>
<text x="38.7" y="84.8">1</text>
<text x="17.1" y="107.7">2</text>
<text x="22.2" y="107.7">1</text>
<text x="24.7" y="107.7">5</text>
<text x="53.3" y="107.7">10</text>
<text x="76.2" y="107.7">12</text>
<text x="17.1" y="112.8">2</text>
<text x="22.2" y="112.8">1</text>
<text x="24.7" y="112.8">6</text>
<text x="36.1" y="110.2">7</text>
<text x="38.7" y="110.2">2</text>
<text x="43.7" y="110.2">1</text>
<text x="53.9" y="112.8">9</text>
<text x="65.3" y="110.2">8</text>
<text x="76.2" y="112.8">13</text>
<text x="87.6" y="110.2">14</text>
<text x="79.3" y="149.6">1</text>
<text x="79.3" y="148.3">1</text>
<text x="79.3" y="152.1">1</text>
<text x="79.3" y="154.7">1</text>
<text x="79.3" y="153.4">1</text>
<text x="79.3" y="156">1</text>
<text x="79.3" y="150.9">1</text>
<text x="53.9" y="172.5">1</text>
<text x="53.9" y="171.2">1</text>
<text x="51.8" y="179.8" transform="rotate(-90 51.8 179.8)">1</text>
</g>
<g font-size="1.8" fill="#0000c2">
<text x="36.8" y="34.6">1A</text>
<text x="48.4" y="57.3">Voltage</text>
<text x="56.6" y="57.3">regulator</text>
<text x="66.4" y="57.3">and</text>
<text x="71" y="57.3">power</text>
<text x="77.7" y="57.3">supply</text>
<text x="119.9" y="57.8">Water</text>
<text x="126.3" y="57.8">sensor</text>
<text x="73.3" y="120.2">Operational</text>
<text x="85.4" y="120.2">Amplifier</text>
<text x="123.4" y="120.2">Connecter</text>
<text x="112.3" y="197.5">Curiosity</text>
<text x="121.8" y="197.5">Nano</text>
<text x="127.7" y="197.5">Board</text>
</g>
<g font-size="1.1" fill="#a90000">
<text x="108.7" y="81">2</text>
<text x="108.7" y="83.6">4</text>
<text x="118.9" y="81">1</text>
<text x="118.9" y="83.6">3</text>
<text x="108.7" y="86.1">6</text>
<text x="108.7" y="88.6">8</text>
<text x="118.9" y="86.1">5</text>
<text x="118.9" y="88.6">7</text>
<text x="56.6" y="140.7">1</text>
<text x="56.6" y="142">2</text>
<text x="56.6" y="143.3">3</text>
<text x="76.6" y="140.7">56</text>
<text x="76.6" y="142">55</text>
<text x="76.6" y="143.3">54</text>
<text x="56.6" y="144.5">4</text>
<text x="56.6" y="145.8">5</text>
<text x="56.6" y="147.1">6</text>
<text x="56.6" y="148.3">7</text>
<text x="56.6" y="149.6">8</text>
<text x="76.6" y="144.5">53</text>
<text x="76.6" y="145.8">52</text>
<text x="76.6" y="147.1">51</text>
<text x="76.6" y="148.3">50</text>
<text x="76.6" y="149.6">49</text>
<text x="56.3" y="152.1">10</text>
<text x="56.3" y="153.4">11</text>
<text x="56.3" y="154.7">12</text>
<text x="56.3" y="156">13</text>
<text x="56.6" y="150.9">9</text>
<text x="76.6" y="150.9">48</text>
<text x="76.6" y="152.1">47</text>
<text x="76.6" y="153.4">46</text>
<text x="76.6" y="154.7">45</text>
<text x="76.6" y="156">44</text>
<text x="56.3" y="157.2">14</text>
<text x="56.3" y="158.5">15</text>
<text x="56.3" y="159.8">16</text>
<text x="56.3" y="161">17</text>
<text x="76.6" y="157.2">43</text>
<text x="76.6" y="158.5">42</text>
<text x="76.6" y="159.8">41</text>
<text x="76.6" y="161">40</text>
<text x="56.3" y="162.3">18</text>
<text x="56.3" y="163.6">19</text>
<text x="56.3" y="164.8">20</text>
<text x="56.3" y="166.1">21</text>
<text x="56.3" y="167.4">22</text>
<text x="76.6" y="162.3">39</text>
<text x="76.6" y="163.6">38</text>
<text x="76.6" y="164.8">37</text>
<text x="76.6" y="166.1">36</text>
<text x="76.6" y="167.4">35</text>
<text x="56.3" y="168.7">23</text>
<text x="56.3" y="169.9">24</text>
<text x="56.3" y="171.2">25</text>
<text x="56.3" y="172.5">26</text>
<text x="56.3" y="173.7">27</text>
<text x="76.6" y="168.7">34</text>
<text x="76.6" y="169.9">33</text>
<text x="76.6" y="171.2">32</text>
<text x="76.6" y="172.5">31</text>
<text x="76.6" y="173.7">30</text>
<text x="56.3" y="175">28</text>
<text x="76.6" y="175">29</text>
</g>
<g font-size="1.1" fill="#006464">
<text x="111" y="81.9">Dig</text>
<text x="115.5" y="81.9">Dig</text>
<text x="111" y="84.4">Dig</text>
<text x="111" y="87">Ana</text>
<text x="111" y="89.5">GND</text>
<text x="115.3" y="89.5">Ana</text>
<text x="115.5" y="84.4">Dig</text>
<text x="115.5" y="87">Dig</text>
<text x="58.9" y="141.6">NC</text>
<text x="58.9" y="142.8">ID</text>
<text x="72.4" y="141.6">VBUS</text>
<text x="72.6" y="142.8">VOFF</text>
<text x="58.9" y="144.1">CDCRX/RF0</text>
<text x="58.9" y="145.4">CDCTX/RF1</text>
<text x="58.9" y="146.7">DBG1/RB6/ICSPCLK</text>
<text x="58.9" y="147.9">DBG2/RB4/SW0</text>
<text x="58.9" y="149.2">RC2/UART1TX</text>
<text x="69.6" y="149.2">RA7/ANA7</text>
<text x="73.1" y="146.7">GND</text>
<text x="73.1" y="145.4">RB7</text>
<text x="73.2" y="144.1">RE3</text>
<text x="73.4" y="147.9">VTG</text>
<text x="58.9" y="150.5">RC3/UART1RX</text>
<text x="58.9" y="151.7">RB2/I2C1SDA</text>
<text x="58.9" y="153">RB1/I2C1SCL</text>
<text x="58.9" y="154.3">RC4/SPI1MOSI</text>
<text x="58.9" y="155.5">RC5/SPI1MISO</text>
<text x="69.4" y="153">RB3/ANB3</text>
<text x="69.4" y="154.3">RB0/ANB0</text>
<text x="69.6" y="150.5">RA6/ANA6</text>
<text x="69.6" y="151.7">RA5/ANA5</text>
<text x="69.6" y="155.5">RA2/ANA2</text>
<text x="58.9" y="156.8">RC6/SPI1SCK</text>
<text x="58.9" y="158.1">RD4/SPI1SS</text>
<text x="58.9" y="159.4">GND</text>
<text x="58.9" y="160.6">RA3/UART3TX</text>
<text x="58.9" y="161.9">RA4/UART3RX</text>
<text x="69.6" y="156.8">RA1/ANA1</text>
<text x="69.6" y="158.1">RA0/ANA0</text>
<text x="73.1" y="159.4">GND</text>
<text x="73.1" y="160.6">RD7</text>
<text x="73.1" y="161.9">RD6</text>
<text x="58.9" y="163.2">RE2</text>
<text x="58.9" y="164.4">RC7</text>
<text x="58.9" y="165.7">RD0</text>
<text x="58.9" y="167">RD1</text>
<text x="73.1" y="163.2">RD5</text>
<text x="73.1" y="164.4">RB5</text>
<text x="73.2" y="165.7">RF7</text>
<text x="73.2" y="167">RF6</text>
<text x="58.9" y="168.2">RD2</text>
<text x="58.9" y="169.5">RD3</text>
<text x="58.9" y="170.8">GND</text>
<text x="58.9" y="172.1">RF0/UART[1/3/5]TX</text>
<text x="58.9" y="173.3">RF1/UART[1/3/5]RX</text>
<text x="73.1" y="170.8">GND</text>
<text x="73.2" y="172.1">RE1</text>
<text x="73.2" y="173.3">RE0</text>
<text x="73.2" y="168.2">RF5</text>
<text x="73.2" y="169.5">RF4</text>
<text x="58.9" y="174.6">RF2</text>
<text x="58.9" y="175.9">RF3/LED0</text>
<text x="68.5" y="175.9">RC0/SOSCO</text>
<text x="69" y="174.6">RC1/SOSCI</text>
</g>
</svg>
